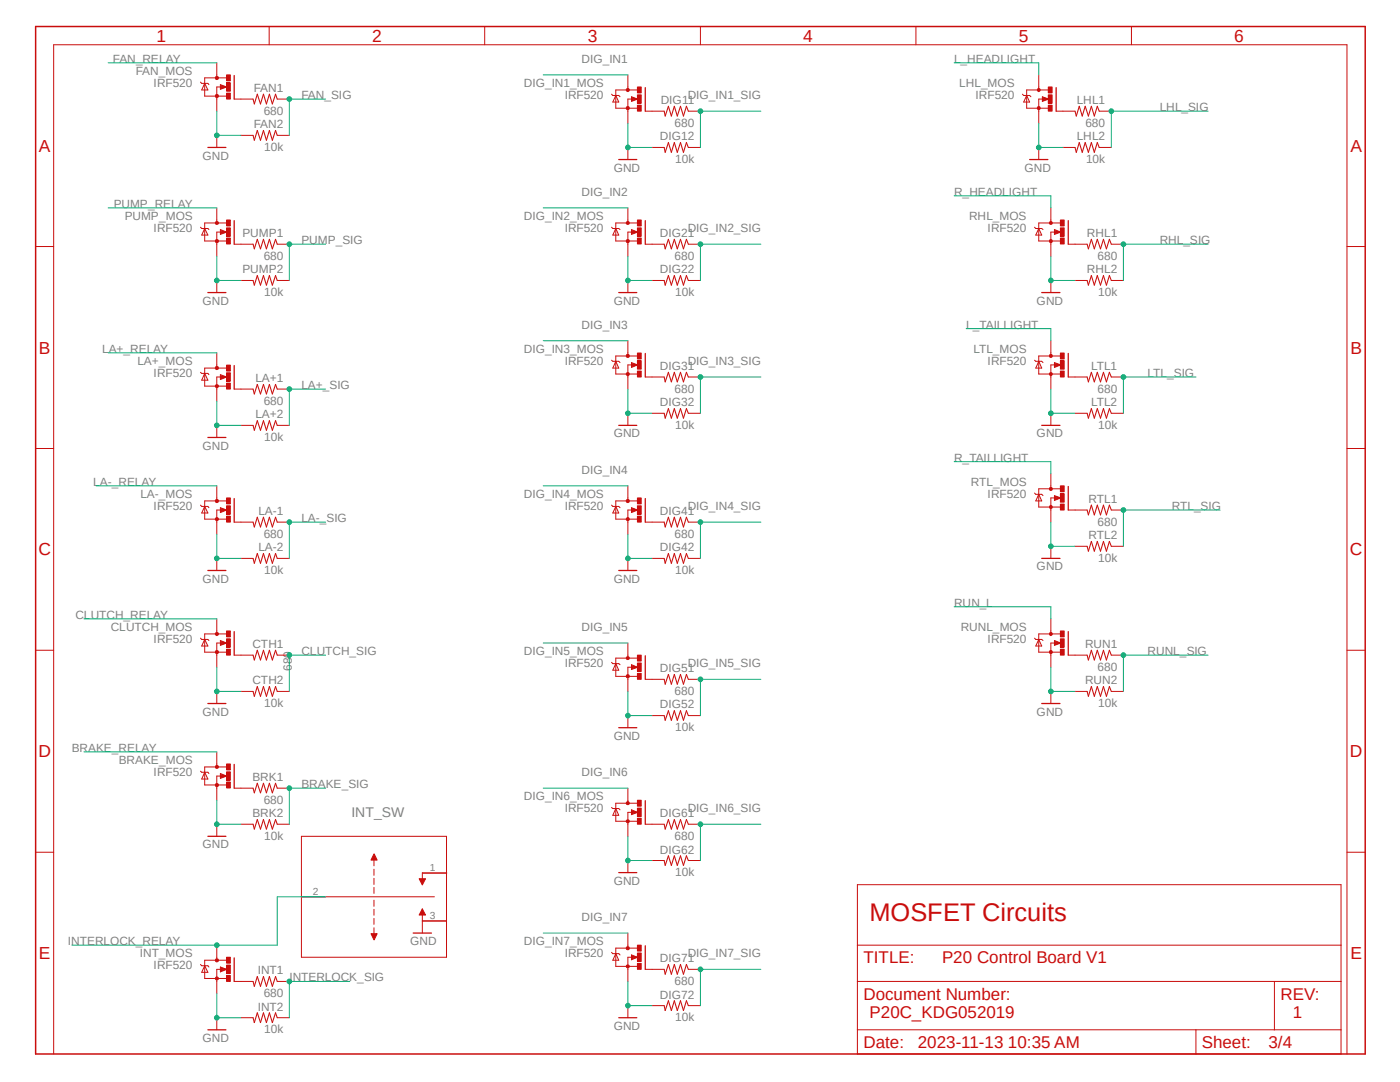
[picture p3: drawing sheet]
<svg xmlns="http://www.w3.org/2000/svg" width="279mm" height="216mm" viewBox="0 0 279 216" stroke-linecap="round" stroke-linejoin="round" font-family="sans-serif">
<path d="M6.6 5l266.2 205.9M272.8 5l-266.2 205.9" fill="none" stroke="#fff" stroke-width=".2"/>
<path d="M46.7 15.1v4.7" fill="none" stroke="#c90d0c" stroke-width=".25"/>
<path d="M40 16.4l.3 .2h1.2l.2 .3M40.9 16.6l.6 1.3h-1.2zM43.3 14.9v.6M44 16.9l1.2 .5-1.2 .4zM44.1 17.4h-.8v2.4M45.2 15.5h-4.3v3.7h4.3M46.7 19.8h1.4" fill="none" stroke="#c90d0c" stroke-width=".2"/>
<path d="M44.1 17.1l.9 .3-.9 .2v-.2h.3" fill="none" stroke="#c90d0c" stroke-width=".3"/>
<path d="M43.1 18.9h.4v.5h-.4z" fill-rule="evenodd" fill="#c90d0c"/>
<path d="M43.1 18.9h.4v.5h-.4z" fill="none" stroke="#c90d0c" stroke-width=".2"/>
<path d="M43.1 15.3h.4v.5h-.4z" fill-rule="evenodd" fill="#c90d0c"/>
<path d="M43.1 15.3h.4v.5h-.4z" fill="none" stroke="#c90d0c" stroke-width=".2"/>
<path d="M45.2 18.6h.8v1.2h-.8z" fill-rule="evenodd" fill="#c90d0c"/>
<path d="M45.2 18.6h.8v1.2h-.8z" fill="none" stroke="#c90d0c" stroke-width=".2"/>
<path d="M45.2 14.9h.8v1.2h-.8z" fill-rule="evenodd" fill="#c90d0c"/>
<path d="M45.2 14.9h.8v1.2h-.8z" fill="none" stroke="#c90d0c" stroke-width=".2"/>
<path d="M45.2 16.5h.8v1.7h-.8z" fill-rule="evenodd" fill="#c90d0c"/>
<g fill="none" stroke="#c90d0c" stroke-width=".2">
<path d="M43.3 12.5v2.4M43.3 19.8v2.4M45.2 16.5h.8v1.7h-.8zM48.1 19.8h2.4M55.3 19.8h2.4M43.3 27v2.4M48.1 27h2.4M55.3 27h2.4M40 45.3l.3 .3h1.2l.2 .2M40.9 45.6l.6 1.3h-1.2zM43.3 43.9v.6M44 45.8l1.2 .5-1.2 .5z"/>
<path d="M44.1 46.3h-.8v2.4M45.2 44.5h-4.3v3.6h4.3M46.7 48.7h1.4"/>
</g>
<path d="M50.5 19.8l.3 .9 .6-1.9 .6 1.9 .6-1.9 .6 1.9 .6-1.9 .6 1.9 .6-1.9 .3 1M50.5 27l.3 1 .6-2 .6 2 .6-2 .6 2 .6-2 .6 2 .6-2 .3 1" fill="none" stroke="#c90d0c" stroke-width=".21"/>
<path d="M41.5 29.4h3.6M46.7 44v4.7" fill="none" stroke="#c90d0c" stroke-width=".25"/>
<path d="M44.1 46.1l.9 .2-.9 .2v-.2h.3" fill="none" stroke="#c90d0c" stroke-width=".3"/>
<path d="M43.1 47.9h.4v.4h-.4z" fill-rule="evenodd" fill="#c90d0c"/>
<path d="M43.1 47.9h.4v.4h-.4z" fill="none" stroke="#c90d0c" stroke-width=".2"/>
<path d="M43.1 44.3h.4v.4h-.4z" fill-rule="evenodd" fill="#c90d0c"/>
<path d="M43.1 44.3h.4v.4h-.4z" fill="none" stroke="#c90d0c" stroke-width=".2"/>
<path d="M45.2 47.5h.8v1.2h-.8z" fill-rule="evenodd" fill="#c90d0c"/>
<path d="M45.2 47.5h.8v1.2h-.8z" fill="none" stroke="#c90d0c" stroke-width=".2"/>
<path d="M45.2 43.9h.8v1.2h-.8z" fill-rule="evenodd" fill="#c90d0c"/>
<path d="M45.2 43.9h.8v1.2h-.8z" fill="none" stroke="#c90d0c" stroke-width=".2"/>
<path d="M45.2 45.5h.8v1.7h-.8z" fill-rule="evenodd" fill="#c90d0c"/>
<g fill="none" stroke="#c90d0c" stroke-width=".2">
<path d="M43.3 41.5v2.4M43.3 48.7v2.4M43.3 56v2.4M45.2 45.5h.8v1.7h-.8zM48.1 48.7h2.4M48.1 56h2.4M55.3 48.7h2.4M55.3 56h2.4M40 74.3l.3 .2h1.2l.2 .3M40.9 74.5l.6 1.4h-1.2zM43.3 72.8v.6M44 74.8l1.2 .4-1.2 .5z"/>
<path d="M44.1 75.2h-.8v2.4M45.2 73.4h-4.3v3.6h4.3M46.7 77.6h1.4"/>
</g>
<path d="M50.5 48.7l.3 1 .6-1.9 .6 1.9 .6-1.9 .6 1.9 .6-1.9 .6 1.9 .6-1.9 .3 .9M50.5 56l.3 .9 .6-1.9 .6 1.9 .6-1.9 .6 1.9 .6-1.9 .6 1.9 .6-1.9 .3 1" fill="none" stroke="#c90d0c" stroke-width=".21"/>
<path d="M41.5 58.4h3.6M46.7 72.9v4.7" fill="none" stroke="#c90d0c" stroke-width=".25"/>
<path d="M44.1 75l.9 .2-.9 .3v-.3h.3" fill="none" stroke="#c90d0c" stroke-width=".3"/>
<path d="M43.1 76.8h.4v.5l-.2 .1-.2-.1z" fill-rule="evenodd" fill="#c90d0c"/>
<path d="M43.1 76.8h.4v.5l-.2 .1-.2-.1z" fill="none" stroke="#c90d0c" stroke-width=".2"/>
<path d="M43.1 73.2h.4v.5h-.4z" fill-rule="evenodd" fill="#c90d0c"/>
<path d="M43.1 73.2h.4v.5h-.4z" fill="none" stroke="#c90d0c" stroke-width=".2"/>
<path d="M45.2 76.5h.8v1.1h-.8z" fill-rule="evenodd" fill="#c90d0c"/>
<path d="M45.2 76.5h.8v1.1h-.8z" fill="none" stroke="#c90d0c" stroke-width=".2"/>
<path d="M45.2 72.9h.8v1.1h-.8z" fill-rule="evenodd" fill="#c90d0c"/>
<path d="M45.2 72.9h.8v1.1h-.8z" fill="none" stroke="#c90d0c" stroke-width=".2"/>
<path d="M45.2 74.4h.8v1.7h-.8z" fill-rule="evenodd" fill="#c90d0c"/>
<g fill="none" stroke="#c90d0c" stroke-width=".2">
<path d="M43.3 70.4v2.4M43.3 77.6v2.5M45.2 74.4h.8v1.7h-.8zM48.1 77.6h2.4M55.3 77.6h2.4M43.3 84.9v2.4M43.3 99.4v.5M45.2 99.9h-4.3v3.7h4.3M48.1 84.9h2.4M55.3 84.9h2.4M40 100.8l.3 .2h1.2l.2 .3M40.9 101l.6 1.4h-1.2z"/>
<path d="M44 101.3l1.2 .5-1.2 .5zM44.1 101.8h-.8v2.4M46.7 104.2h1.4"/>
</g>
<path d="M50.5 77.6l.3 1 .6-1.9 .6 1.9 .6-1.9 .6 1.9 .6-1.9 .6 1.9 .6-1.9 .3 .9M50.5 84.9l.3 1 .6-2 .6 2 .6-2 .6 2 .6-2 .6 2 .6-2 .3 1" fill="none" stroke="#c90d0c" stroke-width=".21"/>
<path d="M41.5 87.3h3.6M46.7 99.5v4.7" fill="none" stroke="#c90d0c" stroke-width=".25"/>
<path d="M44.1 101.5l.9 .3-.9 .2v-.2h.3" fill="none" stroke="#c90d0c" stroke-width=".3"/>
<path d="M43.1 103.4l.2-.1 .2 .1v.4h-.4z" fill-rule="evenodd" fill="#c90d0c"/>
<path d="M43.1 103.4l.2-.1 .2 .1v.4h-.4z" fill="none" stroke="#c90d0c" stroke-width=".2"/>
<path d="M43.1 99.7h.4v.5h-.4z" fill-rule="evenodd" fill="#c90d0c"/>
<path d="M43.1 99.7h.4v.5h-.4z" fill="none" stroke="#c90d0c" stroke-width=".2"/>
<path d="M45.2 103h.8v1.2h-.8z" fill-rule="evenodd" fill="#c90d0c"/>
<path d="M45.2 103h.8v1.2h-.8z" fill="none" stroke="#c90d0c" stroke-width=".2"/>
<path d="M45.2 99.4h.8v1.1h-.8z" fill-rule="evenodd" fill="#c90d0c"/>
<path d="M45.2 99.4h.8v1.1h-.8z" fill="none" stroke="#c90d0c" stroke-width=".2"/>
<path d="M45.2 100.9h.8v1.7h-.8z" fill-rule="evenodd" fill="#c90d0c"/>
<g fill="none" stroke="#c90d0c" stroke-width=".2">
<path d="M43.3 96.9v2.5M43.3 104.2v2.4M43.3 111.4v2.4M45.2 100.9h.8v1.7h-.8zM48.1 104.2h2.4M48.1 111.4h2.4M55.3 104.2h2.4M55.3 111.4h2.4M40 192.4l.3 .3h1.2l.2 .3M40.9 192.7l.6 1.3h-1.2zM43.3 191v.6M44 193l1.2 .4-1.2 .5z"/>
<path d="M44.1 193.4h-.8v2.4M45.2 191.6h-4.3v3.6h4.3M46.7 195.8h1.4"/>
</g>
<path d="M50.5 104.2l.3 1 .6-2 .6 2 .6-2 .6 2 .6-2 .6 2 .6-2 .3 1M50.5 111.4l.3 1 .6-2 .6 2 .6-2 .6 2 .6-2 .6 2 .6-2 .3 1" fill="none" stroke="#c90d0c" stroke-width=".21"/>
<path d="M41.5 113.8h3.6M46.7 191.1v4.7" fill="none" stroke="#c90d0c" stroke-width=".25"/>
<path d="M44.1 193.2l.9 .2-.9 .3v-.3h.3" fill="none" stroke="#c90d0c" stroke-width=".3"/>
<path d="M43.1 195l.2-.1 .2 .1v.5h-.4z" fill-rule="evenodd" fill="#c90d0c"/>
<path d="M43.1 195l.2-.1 .2 .1v.5h-.4z" fill="none" stroke="#c90d0c" stroke-width=".2"/>
<path d="M43.1 191.4h.4v.5h-.4z" fill-rule="evenodd" fill="#c90d0c"/>
<path d="M43.1 191.4h.4v.5h-.4z" fill="none" stroke="#c90d0c" stroke-width=".2"/>
<path d="M45.2 194.6h.8v1.2h-.8z" fill-rule="evenodd" fill="#c90d0c"/>
<path d="M45.2 194.6h.8v1.2h-.8z" fill="none" stroke="#c90d0c" stroke-width=".2"/>
<path d="M45.2 191h.8v1.2h-.8z" fill-rule="evenodd" fill="#c90d0c"/>
<path d="M45.2 191h.8v1.2h-.8z" fill="none" stroke="#c90d0c" stroke-width=".2"/>
<path d="M45.2 192.6h.8v1.7h-.8z" fill-rule="evenodd" fill="#c90d0c"/>
<g fill="none" stroke="#c90d0c" stroke-width=".2">
<path d="M40 127.3l.3 .3h1.2l.2 .2M40.9 127.6l.6 1.3h-1.2zM43.3 125.9v.6M44 127.8l1.2 .5-1.2 .5zM44.1 128.3h-.8v2.4M45.2 126.5h-4.3v3.6h4.3M46.7 130.7h1.4M43.3 188.6v2.4M43.3 195.8v2.4M45.2 192.6h.8v1.7h-.8zM48.1 195.8h2.4M55.3 195.8h2.4"/>
<path d="M43.3 203.1v2.4M48.1 203.1h2.4M55.3 203.1h2.4"/>
</g>
<path d="M50.5 195.8l.3 1 .6-1.9 .6 1.9 .6-1.9 .6 1.9 .6-1.9 .6 1.9 .6-1.9 .3 .9M50.5 203.1l.3 .9 .6-1.9 .6 1.9 .6-1.9 .6 1.9 .6-1.9 .6 1.9 .6-1.9 .3 1" fill="none" stroke="#c90d0c" stroke-width=".21"/>
<path d="M46.7 126v4.7M41.5 205.5h3.6" fill="none" stroke="#c90d0c" stroke-width=".25"/>
<path d="M44.1 128.1l.9 .2-.9 .3v-.3h.3" fill="none" stroke="#c90d0c" stroke-width=".3"/>
<path d="M43.1 129.9h.4v.4h-.4z" fill-rule="evenodd" fill="#c90d0c"/>
<path d="M43.1 129.9h.4v.4h-.4z" fill="none" stroke="#c90d0c" stroke-width=".2"/>
<path d="M43.1 126.3h.4v.4l-.2 .1-.2-.1z" fill-rule="evenodd" fill="#c90d0c"/>
<path d="M43.1 126.3h.4v.4l-.2 .1-.2-.1z" fill="none" stroke="#c90d0c" stroke-width=".2"/>
<path d="M45.2 129.5h.8v1.2h-.8z" fill-rule="evenodd" fill="#c90d0c"/>
<path d="M45.2 129.5h.8v1.2h-.8z" fill="none" stroke="#c90d0c" stroke-width=".2"/>
<path d="M45.2 125.9h.8v1.2h-.8z" fill-rule="evenodd" fill="#c90d0c"/>
<path d="M45.2 125.9h.8v1.2h-.8z" fill="none" stroke="#c90d0c" stroke-width=".2"/>
<path d="M45.2 127.5h.8v1.7h-.8z" fill-rule="evenodd" fill="#c90d0c"/>
<g fill="none" stroke="#c90d0c" stroke-width=".2">
<path d="M43.3 123.5v2.4M43.3 130.7v2.4M43.3 138v2.4M45.2 127.5h.8v1.7h-.8zM48.1 130.7h2.4M48.1 138h2.4M55.3 130.7h2.4M55.3 138h2.4M40 153.9l.3 .2h1.2l.2 .2M40.9 154.1l.6 1.3h-1.2zM43.3 152.4v.6M44 154.3l1.2 .6-1.2 .4z"/>
<path d="M44.1 154.9h-.8v2.4M45.2 153h-4.3v3.6h4.3M46.7 157.3h1.4"/>
</g>
<path d="M50.5 130.7l.3 1 .6-1.9 .6 1.9 .6-1.9 .6 1.9 .6-1.9 .6 1.9 .6-1.9 .3 .9M50.5 138l.3 .9 .6-1.9 .6 1.9 .6-1.9 .6 1.9 .6-1.9 .6 1.9 .6-1.9 .3 1" fill="none" stroke="#c90d0c" stroke-width=".21"/>
<path d="M41.5 140.4h3.6M46.7 152.5v4.8" fill="none" stroke="#c90d0c" stroke-width=".25"/>
<path d="M44.1 154.6l.9 .3-.9 .2v-.2h.3" fill="none" stroke="#c90d0c" stroke-width=".3"/>
<path d="M43.1 156.4h.4v.5h-.4z" fill-rule="evenodd" fill="#c90d0c"/>
<path d="M43.1 156.4h.4v.5h-.4z" fill="none" stroke="#c90d0c" stroke-width=".2"/>
<path d="M43.1 152.8l.2-.1 .2 .1v.4h-.4z" fill-rule="evenodd" fill="#c90d0c"/>
<path d="M43.1 152.8l.2-.1 .2 .1v.4h-.4z" fill="none" stroke="#c90d0c" stroke-width=".2"/>
<path d="M45.2 156h.8v1.2h-.8z" fill-rule="evenodd" fill="#c90d0c"/>
<path d="M45.2 156h.8v1.2h-.8z" fill="none" stroke="#c90d0c" stroke-width=".2"/>
<path d="M45.2 152.4h.8v1.2h-.8z" fill-rule="evenodd" fill="#c90d0c"/>
<path d="M45.2 152.4h.8v1.2h-.8z" fill="none" stroke="#c90d0c" stroke-width=".2"/>
<path d="M45.2 154h.8v1.7h-.8z" fill-rule="evenodd" fill="#c90d0c"/>
<g fill="none" stroke="#c90d0c" stroke-width=".2">
<path d="M53.7 5.3v3.6M96.7 5.3v3.6M139.8 5.3v3.6M182.8 5.3v3.6M225.8 5.3v3.6M7.1 49.2h3.6M268.8 49.2h3.7M7.1 89.5h3.6M125.3 99.4v.5M127.2 99.9h-4.3v3.7h4.3M268.8 89.5h3.7M122 100.8l.3 .2h1.2l.2 .3"/>
<path d="M122.9 101l.6 1.4h-1.2zM126 101.3l1.2 .5-1.2 .5zM126.2 101.8h-.9v2.4M128.8 104.2h1.3M7.1 129.8h3.6M268.8 129.8h3.7M43.3 150v2.4M43.3 157.3v2.4M45.2 154h.8v1.7h-.8zM48.1 157.3h2.4M55.3 157.3h2.4M7.1 170.1h3.6"/>
<path d="M43.3 164.5v2.4M48.1 164.5h2.4M55.3 164.5h2.4M171.1 176.5h96.5v33.8h-96.5zM268.8 170.1h3.7M84.3 183.8v2.4M171.1 195.8h96.5M171.1 188.6h96.5M254.3 195.8v9.7M10.7 210.3v-201.4h258.1v201.4M171.1 205.5h96.5M238.7 205.5v4.8"/>
</g>
<path d="M50.5 157.3l.3 .9 .6-1.9 .6 1.9 .6-1.9 .6 1.9 .6-1.9 .6 1.9 .6-1.9 .3 1M50.5 164.5l.3 .9 .6-1.9 .6 1.9 .6-1.9 .6 1.9 .6-1.9 .6 1.9 .6-1.9 .3 1" fill="none" stroke="#c90d0c" stroke-width=".21"/>
<path d="M128.8 99.5v4.7M41.5 166.9h3.6M82.5 186.2h3.6" fill="none" stroke="#c90d0c" stroke-width=".25"/>
<path d="M7.1 5.3h265.4v205h-265.4zM126.2 101.5l.8 .3-.8 .2v-.2h.2" fill="none" stroke="#c90d0c" stroke-width=".3"/>
<path d="M125.1 103.4l.2-.1 .2 .1v.4h-.4z" fill-rule="evenodd" fill="#c90d0c"/>
<path d="M125.1 103.4l.2-.1 .2 .1v.4h-.4z" fill="none" stroke="#c90d0c" stroke-width=".2"/>
<path d="M125.1 99.7h.4v.5h-.4z" fill-rule="evenodd" fill="#c90d0c"/>
<path d="M125.1 99.7h.4v.5h-.4z" fill="none" stroke="#c90d0c" stroke-width=".2"/>
<path d="M127.2 103h.8v1.2h-.8z" fill-rule="evenodd" fill="#c90d0c"/>
<path d="M127.2 103h.8v1.2h-.8z" fill="none" stroke="#c90d0c" stroke-width=".2"/>
<path d="M127.2 99.4h.8v1.1h-.8z" fill-rule="evenodd" fill="#c90d0c"/>
<path d="M127.2 99.4h.8v1.1h-.8z" fill="none" stroke="#c90d0c" stroke-width=".2"/>
<path d="M127.2 100.9h.8v1.7h-.8z" fill-rule="evenodd" fill="#c90d0c"/>
<g fill="none" stroke="#c90d0c" stroke-width=".2">
<path d="M125.3 96.9v2.5M125.3 104.2v2.4M125.3 111.4v2.4M127.2 100.9h.8v1.7h-.8zM130.1 104.2h2.4M130.1 111.4h2.4M137.4 104.2h2.4M137.4 111.4h2.4M122 132.2l.3 .2h1.2l.2 .2M122.9 132.4l.6 1.3h-1.2zM125.3 130.7v.6M126 132.6l1.2 .5-1.2 .5z"/>
<path d="M126.2 133.1h-.9v2.5M127.2 131.3h-4.3v3.7h4.3M128.8 135.6h1.3"/>
</g>
<path d="M132.5 104.2l.3 1 .6-2 .6 2 .6-2 .6 2 .6-2 .6 2 .6-2 .4 1M132.5 111.4l.3 1 .6-2 .6 2 .6-2 .6 2 .6-2 .6 2 .6-2 .4 1" fill="none" stroke="#c90d0c" stroke-width=".21"/>
<path d="M123.5 113.8h3.6M128.8 130.9v4.7" fill="none" stroke="#c90d0c" stroke-width=".25"/>
<path d="M126.2 132.9l.8 .2-.8 .2v-.2h.2" fill="none" stroke="#c90d0c" stroke-width=".3"/>
<path d="M125.1 134.7h.4v.5h-.4z" fill-rule="evenodd" fill="#c90d0c"/>
<path d="M125.1 134.7h.4v.5h-.4z" fill="none" stroke="#c90d0c" stroke-width=".2"/>
<path d="M125.1 131.1h.4v.4h-.4z" fill-rule="evenodd" fill="#c90d0c"/>
<path d="M125.1 131.1h.4v.4h-.4z" fill="none" stroke="#c90d0c" stroke-width=".2"/>
<path d="M127.2 134.4h.8v1.2h-.8z" fill-rule="evenodd" fill="#c90d0c"/>
<path d="M127.2 134.4h.8v1.2h-.8z" fill="none" stroke="#c90d0c" stroke-width=".2"/>
<path d="M127.2 130.7h.8v1.2h-.8z" fill-rule="evenodd" fill="#c90d0c"/>
<path d="M127.2 130.7h.8v1.2h-.8z" fill="none" stroke="#c90d0c" stroke-width=".2"/>
<path d="M127.2 132.3h.8v1.7h-.8z" fill-rule="evenodd" fill="#c90d0c"/>
<g fill="none" stroke="#c90d0c" stroke-width=".2">
<path d="M122 18.8l.3 .2h1.2l.2 .3M122.9 19l.6 1.4h-1.2zM125.3 17.4v.5M126 19.3l1.2 .5-1.2 .4zM126.2 19.8h-.9v2.4M127.2 17.9h-4.3v3.7h4.3M128.8 22.2h1.3M125.3 128.3v2.4M125.3 135.6v2.4M127.2 132.3h.8v1.7h-.8zM130.1 135.6h2.4M137.4 135.6h2.4"/>
<path d="M125.3 142.8v2.4M130.1 142.8h2.4M137.4 142.8h2.4"/>
</g>
<path d="M132.5 135.6l.3 .9 .6-1.9 .6 1.9 .6-1.9 .6 1.9 .6-1.9 .6 1.9 .6-1.9 .4 1M132.5 142.8l.3 .9 .6-1.9 .6 1.9 .6-1.9 .6 1.9 .6-1.9 .6 1.9 .6-1.9 .4 1" fill="none" stroke="#c90d0c" stroke-width=".21"/>
<path d="M128.8 17.5v4.7M123.5 145.2h3.6" fill="none" stroke="#c90d0c" stroke-width=".25"/>
<path d="M126.2 19.5l.8 .3-.8 .2v-.2h.2" fill="none" stroke="#c90d0c" stroke-width=".3"/>
<path d="M125.1 21.3h.4v.5h-.4z" fill-rule="evenodd" fill="#c90d0c"/>
<path d="M125.1 21.3h.4v.5h-.4z" fill="none" stroke="#c90d0c" stroke-width=".2"/>
<path d="M125.1 17.7h.4v.5l-.2 .1-.2-.1z" fill-rule="evenodd" fill="#c90d0c"/>
<path d="M125.1 17.7h.4v.5l-.2 .1-.2-.1z" fill="none" stroke="#c90d0c" stroke-width=".2"/>
<path d="M127.2 21h.8v1.2h-.8z" fill-rule="evenodd" fill="#c90d0c"/>
<path d="M127.2 21h.8v1.2h-.8z" fill="none" stroke="#c90d0c" stroke-width=".2"/>
<path d="M127.2 17.4h.8v1.1h-.8z" fill-rule="evenodd" fill="#c90d0c"/>
<path d="M127.2 17.4h.8v1.1h-.8z" fill="none" stroke="#c90d0c" stroke-width=".2"/>
<path d="M127.2 18.9h.8v1.7h-.8z" fill-rule="evenodd" fill="#c90d0c"/>
<g fill="none" stroke="#c90d0c" stroke-width=".2">
<path d="M125.3 14.9v2.5M127.2 18.9h.8v1.7h-.8zM125.3 22.2v2.4M125.3 29.4v2.4M130.1 22.2h2.4M130.1 29.4h2.4M137.4 22.2h2.4M137.4 29.4h2.4M122 45.3l.3 .3h1.2l.2 .2M122.9 45.6l.6 1.3h-1.2zM125.3 43.9v.6M126 45.8l1.2 .5-1.2 .5z"/>
<path d="M126.2 46.3h-.9v2.4M127.2 44.5h-4.3v3.6h4.3M128.8 48.7h1.3"/>
</g>
<path d="M132.5 22.2l.3 1 .6-2 .6 2 .6-2 .6 2 .6-2 .6 2 .6-2 .4 1M132.5 29.4l.3 1 .6-2 .6 2 .6-2 .6 2 .6-2 .6 2 .6-2 .4 1" fill="none" stroke="#c90d0c" stroke-width=".21"/>
<path d="M123.5 31.8h3.6M128.8 44v4.7" fill="none" stroke="#c90d0c" stroke-width=".25"/>
<path d="M126.2 46.1l.8 .2-.8 .2v-.2h.2" fill="none" stroke="#c90d0c" stroke-width=".3"/>
<path d="M125.1 47.9h.4v.4h-.4z" fill-rule="evenodd" fill="#c90d0c"/>
<path d="M125.1 47.9h.4v.4h-.4z" fill="none" stroke="#c90d0c" stroke-width=".2"/>
<path d="M125.1 44.3h.4v.4h-.4z" fill-rule="evenodd" fill="#c90d0c"/>
<path d="M125.1 44.3h.4v.4h-.4z" fill="none" stroke="#c90d0c" stroke-width=".2"/>
<path d="M127.2 47.5h.8v1.2h-.8z" fill-rule="evenodd" fill="#c90d0c"/>
<path d="M127.2 47.5h.8v1.2h-.8z" fill="none" stroke="#c90d0c" stroke-width=".2"/>
<path d="M127.2 43.9h.8v1.2h-.8z" fill-rule="evenodd" fill="#c90d0c"/>
<path d="M127.2 43.9h.8v1.2h-.8z" fill="none" stroke="#c90d0c" stroke-width=".2"/>
<path d="M127.2 45.5h.8v1.7h-.8z" fill-rule="evenodd" fill="#c90d0c"/>
<g fill="none" stroke="#c90d0c" stroke-width=".2">
<path d="M125.3 41.5v2.4M125.3 48.7v2.4M125.3 56v2.4M127.2 45.5h.8v1.7h-.8zM130.1 48.7h2.4M130.1 56h2.4M137.4 48.7h2.4M137.4 56h2.4M122 71.9l.3 .2h1.2l.2 .2M122.9 72.1l.6 1.3h-1.2zM125.3 70.4v.6M126 72.3l1.2 .5-1.2 .5z"/>
<path d="M126.2 72.8h-.9v2.4M127.2 71h-4.3v3.6h4.3M128.8 75.2h1.3"/>
</g>
<path d="M132.5 48.7l.3 1 .6-1.9 .6 1.9 .6-1.9 .6 1.9 .6-1.9 .6 1.9 .6-1.9 .4 .9M132.5 56l.3 .9 .6-1.9 .6 1.9 .6-1.9 .6 1.9 .6-1.9 .6 1.9 .6-1.9 .4 1" fill="none" stroke="#c90d0c" stroke-width=".21"/>
<path d="M123.5 58.4h3.6M128.8 70.5v4.7" fill="none" stroke="#c90d0c" stroke-width=".25"/>
<path d="M126.2 72.6l.8 .2-.8 .3v-.3h.2" fill="none" stroke="#c90d0c" stroke-width=".3"/>
<path d="M125.1 74.4h.4v.4l-.2 .2-.2-.2z" fill-rule="evenodd" fill="#c90d0c"/>
<path d="M125.1 74.4h.4v.4l-.2 .2-.2-.2z" fill="none" stroke="#c90d0c" stroke-width=".2"/>
<path d="M125.1 70.8h.4v.4h-.4z" fill-rule="evenodd" fill="#c90d0c"/>
<path d="M125.1 70.8h.4v.4h-.4z" fill="none" stroke="#c90d0c" stroke-width=".2"/>
<path d="M127.2 74h.8v1.2h-.8z" fill-rule="evenodd" fill="#c90d0c"/>
<path d="M127.2 74h.8v1.2h-.8z" fill="none" stroke="#c90d0c" stroke-width=".2"/>
<path d="M127.2 70.4h.8v1.2h-.8z" fill-rule="evenodd" fill="#c90d0c"/>
<path d="M127.2 70.4h.8v1.2h-.8z" fill="none" stroke="#c90d0c" stroke-width=".2"/>
<path d="M127.2 72h.8v1.7h-.8z" fill-rule="evenodd" fill="#c90d0c"/>
<g fill="none" stroke="#c90d0c" stroke-width=".2">
<path d="M125.3 68v2.4M125.3 75.2v2.4M127.2 72h.8v1.7h-.8zM130.1 75.2h2.4M137.4 75.2h2.4M125.3 82.5v2.4M130.1 82.5h2.4M137.4 82.5h2.4M125.3 159.7v.6M122 161.1l.3 .2h1.2l.2 .3M122.9 161.3l.6 1.4h-1.2zM126 161.6l1.2 .5-1.2 .5z"/>
<path d="M126.2 162.1h-.9v2.4M127.2 160.3h-4.3v3.6h4.3M128.8 164.5h1.3"/>
</g>
<path d="M132.5 75.2l.3 1 .6-1.9 .6 1.9 .6-1.9 .6 1.9 .6-1.9 .6 1.9 .6-1.9 .4 .9M132.5 82.5l.3 .9 .6-1.9 .6 1.9 .6-1.9 .6 1.9 .6-1.9 .6 1.9 .6-1.9 .4 1" fill="none" stroke="#c90d0c" stroke-width=".21"/>
<path d="M123.5 84.9h3.6M128.8 159.8v4.7" fill="none" stroke="#c90d0c" stroke-width=".25"/>
<path d="M126.2 161.8l.8 .3-.8 .2v-.2h.2" fill="none" stroke="#c90d0c" stroke-width=".3"/>
<path d="M125.1 163.7h.4v.4l-.2 .1-.2-.1z" fill-rule="evenodd" fill="#c90d0c"/>
<path d="M125.1 163.7h.4v.4l-.2 .1-.2-.1z" fill="none" stroke="#c90d0c" stroke-width=".2"/>
<path d="M125.1 160.1l.2-.2 .2 .2v.4h-.4z" fill-rule="evenodd" fill="#c90d0c"/>
<path d="M125.1 160.1l.2-.2 .2 .2v.4h-.4z" fill="none" stroke="#c90d0c" stroke-width=".2"/>
<path d="M127.2 163.3h.8v1.2h-.8z" fill-rule="evenodd" fill="#c90d0c"/>
<path d="M127.2 163.3h.8v1.2h-.8z" fill="none" stroke="#c90d0c" stroke-width=".2"/>
<path d="M127.2 159.7h.8v1.2h-.8z" fill-rule="evenodd" fill="#c90d0c"/>
<path d="M127.2 159.7h.8v1.2h-.8z" fill="none" stroke="#c90d0c" stroke-width=".2"/>
<path d="M127.2 161.2h.8v1.7h-.8z" fill-rule="evenodd" fill="#c90d0c"/>
<g fill="none" stroke="#c90d0c" stroke-width=".2">
<path d="M125.3 157.3v2.4M125.3 164.5v2.4M125.3 171.7v2.4M127.2 161.2h.8v1.7h-.8zM130.1 164.5h2.4M130.1 171.7h2.4M137.4 164.5h2.4M137.4 171.7h2.4M122 190l.3 .3h1.2l.2 .2M122.9 190.3l.6 1.3h-1.2zM125.3 188.6v.6M126 190.5l1.2 .5-1.2 .5z"/>
<path d="M126.2 191h-.9v2.4M127.2 189.2h-4.3v3.6h4.3M128.8 193.4h1.3"/>
</g>
<path d="M132.5 164.5l.3 .9 .6-1.9 .6 1.9 .6-1.9 .6 1.9 .6-1.9 .6 1.9 .6-1.9 .4 1M132.5 171.7l.3 1 .6-1.9 .6 1.9 .6-1.9 .6 1.9 .6-1.9 .6 1.9 .6-1.9 .4 .9" fill="none" stroke="#c90d0c" stroke-width=".21"/>
<path d="M123.5 174.1h3.6M128.8 188.7v4.7" fill="none" stroke="#c90d0c" stroke-width=".25"/>
<path d="M126.2 190.8l.8 .2-.8 .3v-.3h.2" fill="none" stroke="#c90d0c" stroke-width=".3"/>
<path d="M125.1 192.6h.4v.4h-.4z" fill-rule="evenodd" fill="#c90d0c"/>
<path d="M125.1 192.6h.4v.4h-.4z" fill="none" stroke="#c90d0c" stroke-width=".2"/>
<path d="M125.1 189h.4v.4h-.4z" fill-rule="evenodd" fill="#c90d0c"/>
<path d="M125.1 189h.4v.4h-.4z" fill="none" stroke="#c90d0c" stroke-width=".2"/>
<path d="M127.2 192.2h.8v1.2h-.8z" fill-rule="evenodd" fill="#c90d0c"/>
<path d="M127.2 192.2h.8v1.2h-.8z" fill="none" stroke="#c90d0c" stroke-width=".2"/>
<path d="M127.2 188.6h.8v1.2h-.8z" fill-rule="evenodd" fill="#c90d0c"/>
<path d="M127.2 188.6h.8v1.2h-.8z" fill="none" stroke="#c90d0c" stroke-width=".2"/>
<path d="M127.2 190.2h.8v1.7h-.8z" fill-rule="evenodd" fill="#c90d0c"/>
<g fill="none" stroke="#c90d0c" stroke-width=".2">
<path d="M60.2 178.9h26.5M60.2 166.9h28.9v24.1h-28.9zM74.6 170.8v2M74.6 173.4v1.3M74.6 175.3v1.2M74.6 177.1v1.2M74.6 179.6v1.2M84.3 174.1v2.4M84.3 174.2h4.9M74.6 181.4v1.2M74.6 183.3v1.1M74.6 185.1v2"/>
<path d="M84.3 181.4v2.4h4.8M125.3 186.2v2.4M125.3 193.4v2.4M127.2 190.2h.8v1.7h-.8zM130.1 193.4h2.4M137.4 193.4h2.4M125.3 200.7v2.4M130.1 200.7h2.4M137.4 200.7h2.4"/>
</g>
<path d="M132.5 193.4l.3 1 .6-2 .6 2 .6-2 .6 2 .6-2 .6 2 .6-2 .4 1M132.5 200.7l.3 .9 .6-1.9 .6 1.9 .6-1.9 .6 1.9 .6-1.9 .6 1.9 .6-1.9 .4 1" fill="none" stroke="#c90d0c" stroke-width=".21"/>
<path d="M123.5 203.1h3.6" fill="none" stroke="#c90d0c" stroke-width=".25"/>
<path d="M74 186.3h1.3l-.6 1.2z" fill-rule="evenodd" fill="#c90d0c"/>
<path d="M74 186.3h1.3l-.6 1.2z" fill="none" stroke="#c90d0c" stroke-width=".2"/>
<path d="M84.3 181.4l.6 1.2h-1.2z" fill-rule="evenodd" fill="#c90d0c"/>
<path d="M84.3 181.4l.6 1.2h-1.2z" fill="none" stroke="#c90d0c" stroke-width=".2"/>
<path d="M74.6 170.4l.7 1.2h-1.3z" fill-rule="evenodd" fill="#c90d0c"/>
<path d="M74.6 170.4l.7 1.2h-1.3z" fill="none" stroke="#c90d0c" stroke-width=".2"/>
<path d="M83.7 175.3h1.2l-.6 1.3z" fill-rule="evenodd" fill="#c90d0c"/>
<path d="M204 18.8l.3 .2h1.2l.2 .3M204.9 19l.6 1.4h-1.2zM207.3 17.4v.5M208 19.3l1.3 .5-1.3 .4zM208.2 19.8h-.9v2.4M209.2 17.9h-4.3v3.7h4.4M210.8 22.2h1.3M83.7 175.3h1.2l-.6 1.3z" fill="none" stroke="#c90d0c" stroke-width=".2"/>
<path d="M210.8 17.5v4.7" fill="none" stroke="#c90d0c" stroke-width=".25"/>
<path d="M208.2 19.5l.8 .3-.8 .2v-.2h.2" fill="none" stroke="#c90d0c" stroke-width=".3"/>
<path d="M207.1 21.3h.4v.5h-.4z" fill-rule="evenodd" fill="#c90d0c"/>
<path d="M207.1 21.3h.4v.5h-.4z" fill="none" stroke="#c90d0c" stroke-width=".2"/>
<path d="M207.1 17.7h.4v.5l-.2 .1-.2-.1z" fill-rule="evenodd" fill="#c90d0c"/>
<path d="M207.1 17.7h.4v.5l-.2 .1-.2-.1z" fill="none" stroke="#c90d0c" stroke-width=".2"/>
<path d="M209.2 21h.8v1.2h-.8z" fill-rule="evenodd" fill="#c90d0c"/>
<path d="M209.2 21h.8v1.2h-.8z" fill="none" stroke="#c90d0c" stroke-width=".2"/>
<path d="M209.2 17.4h.8v1.1h-.8z" fill-rule="evenodd" fill="#c90d0c"/>
<path d="M209.2 17.4h.8v1.1h-.8z" fill="none" stroke="#c90d0c" stroke-width=".2"/>
<path d="M209.2 18.9h.8v1.7h-.8z" fill-rule="evenodd" fill="#c90d0c"/>
<g fill="none" stroke="#c90d0c" stroke-width=".2">
<path d="M207.3 14.9v2.5M209.2 18.9h.8v1.7h-.8zM207.3 22.2v2.4M207.3 29.4v2.4M212.1 22.2h2.4M212.1 29.4h2.4M219.4 22.2h2.4M219.4 29.4h2.4M206.5 45.3l.2 .3h1.2l.3 .2M207.3 45.6l.6 1.3h-1.2zM209.7 43.9v.6M210.4 45.8l1.3 .5-1.3 .5z"/>
<path d="M210.6 46.3h-.9v2.4M211.6 44.5h-4.3v3.6h4.4M213.2 48.7h1.3"/>
</g>
<path d="M214.5 22.2l.3 1 .6-2 .6 2 .6-2 .6 2 .6-2 .6 2 .6-2 .4 1M214.5 29.4l.3 1 .6-2 .6 2 .6-2 .6 2 .6-2 .6 2 .6-2 .4 1" fill="none" stroke="#c90d0c" stroke-width=".21"/>
<path d="M205.5 31.8h3.6M213.2 44v4.7" fill="none" stroke="#c90d0c" stroke-width=".25"/>
<path d="M210.6 46.1l.8 .2-.8 .2v-.2h.2" fill="none" stroke="#c90d0c" stroke-width=".3"/>
<path d="M209.5 47.9h.4v.4h-.4z" fill-rule="evenodd" fill="#c90d0c"/>
<path d="M209.5 47.9h.4v.4h-.4z" fill="none" stroke="#c90d0c" stroke-width=".2"/>
<circle cx="209.7" cy="44.5" r=".3" fill="#c90d0c"/>
<circle cx="209.7" cy="44.5" r=".3" fill="none" stroke="#c90d0c" stroke-width=".2"/>
<path d="M211.6 47.5h.8v1.2h-.8z" fill-rule="evenodd" fill="#c90d0c"/>
<path d="M211.6 47.5h.8v1.2h-.8z" fill="none" stroke="#c90d0c" stroke-width=".2"/>
<path d="M211.6 43.9h.8v1.2h-.8z" fill-rule="evenodd" fill="#c90d0c"/>
<path d="M211.6 43.9h.8v1.2h-.8z" fill="none" stroke="#c90d0c" stroke-width=".2"/>
<path d="M211.6 45.5h.8v1.7h-.8z" fill-rule="evenodd" fill="#c90d0c"/>
<g fill="none" stroke="#c90d0c" stroke-width=".2">
<path d="M209.7 41.5v2.4M209.7 48.7v2.4M209.7 56v2.4M211.6 45.5h.8v1.7h-.8zM214.5 48.7h2.5M214.5 56h2.5M221.8 48.7h2.4M221.8 56h2.4M206.5 71.9l.2 .2h1.2l.3 .2M207.3 72.1l.6 1.3h-1.2zM209.7 70.4v.6M210.4 72.3l1.3 .5-1.3 .5z"/>
<path d="M210.6 72.8h-.9v2.4M211.6 71h-4.3v3.6h4.4M213.2 75.2h1.3"/>
</g>
<path d="M217 48.7l.2 1 .6-1.9 .6 1.9 .6-1.9 .6 1.9 .6-1.9 .6 1.9 .6-1.9 .4 .9M217 56l.2 .9 .6-1.9 .6 1.9 .6-1.9 .6 1.9 .6-1.9 .6 1.9 .6-1.9 .4 1" fill="none" stroke="#c90d0c" stroke-width=".21"/>
<path d="M207.9 58.4h3.6M213.2 70.5v4.7" fill="none" stroke="#c90d0c" stroke-width=".25"/>
<path d="M210.6 72.6l.8 .2-.8 .3v-.3h.2" fill="none" stroke="#c90d0c" stroke-width=".3"/>
<path d="M209.5 74.4h.4v.4l-.2 .2-.2-.2z" fill-rule="evenodd" fill="#c90d0c"/>
<path d="M209.5 74.4h.4v.4l-.2 .2-.2-.2z" fill="none" stroke="#c90d0c" stroke-width=".2"/>
<path d="M209.5 70.8h.4v.4h-.4z" fill-rule="evenodd" fill="#c90d0c"/>
<path d="M209.5 70.8h.4v.4h-.4z" fill="none" stroke="#c90d0c" stroke-width=".2"/>
<path d="M211.6 74h.8v1.2h-.8z" fill-rule="evenodd" fill="#c90d0c"/>
<path d="M211.6 74h.8v1.2h-.8z" fill="none" stroke="#c90d0c" stroke-width=".2"/>
<path d="M211.6 70.4h.8v1.2h-.8z" fill-rule="evenodd" fill="#c90d0c"/>
<path d="M211.6 70.4h.8v1.2h-.8z" fill="none" stroke="#c90d0c" stroke-width=".2"/>
<path d="M211.6 72h.8v1.7h-.8z" fill-rule="evenodd" fill="#c90d0c"/>
<g fill="none" stroke="#c90d0c" stroke-width=".2">
<path d="M209.7 68v2.4M209.7 75.2v2.4M211.6 72h.8v1.7h-.8zM214.5 75.2h2.5M221.8 75.2h2.4M206.5 98.4l.2 .2h1.2l.3 .3M207.3 98.6l.6 1.3h-1.2zM209.7 82.5v2.4M209.7 96.9v.6M210.4 98.9l1.3 .5-1.3 .5zM210.6 99.4h-.9v2.4M211.6 97.5h-4.3v3.7h4.4"/>
<path d="M214.5 82.5h2.5M221.8 82.5h2.4M213.2 101.8h1.3"/>
</g>
<path d="M217 75.2l.2 1 .6-1.9 .6 1.9 .6-1.9 .6 1.9 .6-1.9 .6 1.9 .6-1.9 .4 .9M217 82.5l.2 .9 .6-1.9 .6 1.9 .6-1.9 .6 1.9 .6-1.9 .6 1.9 .6-1.9 .4 1" fill="none" stroke="#c90d0c" stroke-width=".21"/>
<path d="M207.9 84.9h3.6M213.2 97.1v4.7" fill="none" stroke="#c90d0c" stroke-width=".25"/>
<path d="M210.6 99.1l.8 .3-.8 .2v-.2h.2" fill="none" stroke="#c90d0c" stroke-width=".3"/>
<circle cx="209.7" cy="101.1" r=".31" fill="#c90d0c"/>
<circle cx="209.7" cy="101.1" r=".31" fill="none" stroke="#c90d0c" stroke-width=".2"/>
<path d="M209.5 97.3h.4v.5h-.4z" fill-rule="evenodd" fill="#c90d0c"/>
<path d="M209.5 97.3h.4v.5h-.4z" fill="none" stroke="#c90d0c" stroke-width=".2"/>
<path d="M211.6 100.6h.8v1.2h-.8z" fill-rule="evenodd" fill="#c90d0c"/>
<path d="M211.6 100.6h.8v1.2h-.8z" fill="none" stroke="#c90d0c" stroke-width=".2"/>
<path d="M211.6 96.9h.8v1.2h-.8z" fill-rule="evenodd" fill="#c90d0c"/>
<path d="M211.6 96.9h.8v1.2h-.8z" fill="none" stroke="#c90d0c" stroke-width=".2"/>
<path d="M211.6 98.5h.8v1.7h-.8z" fill-rule="evenodd" fill="#c90d0c"/>
<g fill="none" stroke="#c90d0c" stroke-width=".2">
<path d="M209.7 94.5v2.4M211.6 98.5h.8v1.7h-.8zM209.7 101.8v2.4M209.7 109v2.4M214.5 101.8h2.5M214.5 109h2.5M221.8 101.8h2.4M221.8 109h2.4M206.5 127.3l.2 .3h1.2l.3 .2M207.3 127.6l.6 1.3h-1.2zM209.7 125.9v.6M210.4 127.8l1.3 .5-1.3 .5z"/>
<path d="M210.6 128.3h-.9v2.4M211.6 126.5h-4.3v3.6h4.4M213.2 130.7h1.3"/>
</g>
<path d="M217 101.8l.2 .9 .6-1.9 .6 1.9 .6-1.9 .6 1.9 .6-1.9 .6 1.9 .6-1.9 .4 1M217 109l.2 1 .6-2 .6 2 .6-2 .6 2 .6-2 .6 2 .6-2 .4 1" fill="none" stroke="#c90d0c" stroke-width=".21"/>
<path d="M207.9 111.4h3.6M213.2 126v4.7" fill="none" stroke="#c90d0c" stroke-width=".25"/>
<path d="M210.6 128.1l.8 .2-.8 .3v-.3h.2" fill="none" stroke="#c90d0c" stroke-width=".3"/>
<path d="M209.5 129.9h.4v.4h-.4z" fill-rule="evenodd" fill="#c90d0c"/>
<path d="M209.5 129.9h.4v.4h-.4z" fill="none" stroke="#c90d0c" stroke-width=".2"/>
<path d="M209.5 126.3h.4v.4l-.2 .1-.2-.1z" fill-rule="evenodd" fill="#c90d0c"/>
<path d="M209.5 126.3h.4v.4l-.2 .1-.2-.1z" fill="none" stroke="#c90d0c" stroke-width=".2"/>
<path d="M211.6 129.5h.8v1.2h-.8z" fill-rule="evenodd" fill="#c90d0c"/>
<path d="M211.6 129.5h.8v1.2h-.8z" fill="none" stroke="#c90d0c" stroke-width=".2"/>
<path d="M211.6 125.9h.8v1.2h-.8z" fill-rule="evenodd" fill="#c90d0c"/>
<path d="M211.6 125.9h.8v1.2h-.8z" fill="none" stroke="#c90d0c" stroke-width=".2"/>
<path d="M211.6 127.5h.8v1.7h-.8z" fill-rule="evenodd" fill="#c90d0c"/>
<path d="M209.7 123.5v2.4M209.7 130.7v2.4M209.7 138v2.4M211.6 127.5h.8v1.7h-.8zM214.5 130.7h2.5M214.5 138h2.5M221.8 130.7h2.4M221.8 138h2.4" fill="none" stroke="#c90d0c" stroke-width=".2"/>
<path d="M217 130.7l.2 1 .6-1.9 .6 1.9 .6-1.9 .6 1.9 .6-1.9 .6 1.9 .6-1.9 .4 .9M217 138l.2 .9 .6-1.9 .6 1.9 .6-1.9 .6 1.9 .6-1.9 .6 1.9 .6-1.9 .4 1" fill="none" stroke="#c90d0c" stroke-width=".21"/>
<path d="M207.9 140.4h3.6" fill="none" stroke="#c90d0c" stroke-width=".25"/>
<path d="M21.6 12.5h21.7M65 19.8h-7.3v7.2M21.6 41.5h21.7M21.6 70.4h21.7" fill="none" stroke="#0dab76" stroke-width=".2"/>
<circle cx="57.7" cy="19.8" r=".46" fill="#0dab76"/>
<g fill="none" stroke="#0dab76" stroke-width=".2">
<path d="M65 48.7h-7.3v7.3"/>
<circle cx="57.7" cy="19.8" r=".46"/>
</g>
<circle cx="57.7" cy="48.7" r=".46" fill="#0dab76"/>
<g fill="none" stroke="#0dab76" stroke-width=".2">
<path d="M65 77.6h-7.3v7.3"/>
<circle cx="57.7" cy="48.7" r=".46"/>
</g>
<circle cx="57.7" cy="77.6" r=".46" fill="#0dab76"/>
<g fill="none" stroke="#0dab76" stroke-width=".2">
<path d="M43.3 22.2v4.8h4.8"/>
<circle cx="57.7" cy="77.6" r=".46"/>
</g>
<circle cx="43.3" cy="27" r=".46" fill="#0dab76"/>
<g fill="none" stroke="#0dab76" stroke-width=".2">
<path d="M43.3 51.1v4.9h4.8"/>
<circle cx="43.3" cy="27" r=".46"/>
</g>
<circle cx="43.3" cy="56" r=".46" fill="#0dab76"/>
<g fill="none" stroke="#0dab76" stroke-width=".2">
<path d="M43.3 80.1v4.8h4.8"/>
<circle cx="43.3" cy="56" r=".46"/>
</g>
<circle cx="43.3" cy="84.9" r=".46" fill="#0dab76"/>
<g fill="none" stroke="#0dab76" stroke-width=".2">
<path d="M43.3 106.6v4.8h4.8"/>
<circle cx="43.3" cy="84.9" r=".46"/>
</g>
<circle cx="43.3" cy="111.4" r=".46" fill="#0dab76"/>
<g fill="none" stroke="#0dab76" stroke-width=".2">
<path d="M43.3 198.2v4.9h4.8"/>
<circle cx="43.3" cy="111.4" r=".46"/>
</g>
<circle cx="43.3" cy="203.1" r=".46" fill="#0dab76"/>
<g fill="none" stroke="#0dab76" stroke-width=".2">
<path d="M43.3 133.1v4.9h4.8"/>
<circle cx="43.3" cy="203.1" r=".46"/>
</g>
<circle cx="43.3" cy="138" r=".46" fill="#0dab76"/>
<g fill="none" stroke="#0dab76" stroke-width=".2">
<path d="M43.3 159.7v4.8h4.8"/>
<circle cx="43.3" cy="138" r=".46"/>
</g>
<circle cx="43.3" cy="164.5" r=".46" fill="#0dab76"/>
<g fill="none" stroke="#0dab76" stroke-width=".2">
<path d="M125.3 106.6v4.8h4.8"/>
<circle cx="43.3" cy="164.5" r=".46"/>
</g>
<circle cx="125.3" cy="111.4" r=".46" fill="#0dab76"/>
<g fill="none" stroke="#0dab76" stroke-width=".2">
<path d="M125.3 138v4.8h4.8"/>
<circle cx="125.3" cy="111.4" r=".46"/>
</g>
<circle cx="125.3" cy="142.8" r=".46" fill="#0dab76"/>
<g fill="none" stroke="#0dab76" stroke-width=".2">
<path d="M125.3 24.6v4.8h4.8"/>
<circle cx="125.3" cy="142.8" r=".46"/>
</g>
<circle cx="125.3" cy="29.4" r=".46" fill="#0dab76"/>
<g fill="none" stroke="#0dab76" stroke-width=".2">
<path d="M125.3 51.1v4.9h4.8"/>
<circle cx="125.3" cy="29.4" r=".46"/>
</g>
<circle cx="125.3" cy="56" r=".46" fill="#0dab76"/>
<g fill="none" stroke="#0dab76" stroke-width=".2">
<path d="M125.3 77.6v4.9h4.8"/>
<circle cx="125.3" cy="56" r=".46"/>
</g>
<circle cx="125.3" cy="82.5" r=".46" fill="#0dab76"/>
<g fill="none" stroke="#0dab76" stroke-width=".2">
<path d="M125.3 166.9v4.8h4.8"/>
<circle cx="125.3" cy="82.5" r=".46"/>
</g>
<circle cx="125.3" cy="171.7" r=".46" fill="#0dab76"/>
<g fill="none" stroke="#0dab76" stroke-width=".2">
<path d="M125.3 195.8v4.9h4.8"/>
<circle cx="125.3" cy="171.7" r=".46"/>
</g>
<circle cx="125.3" cy="200.7" r=".46" fill="#0dab76"/>
<g fill="none" stroke="#0dab76" stroke-width=".2">
<path d="M207.3 24.6v4.8h4.8"/>
<circle cx="125.3" cy="200.7" r=".46"/>
</g>
<circle cx="207.3" cy="29.4" r=".46" fill="#0dab76"/>
<g fill="none" stroke="#0dab76" stroke-width=".2">
<path d="M209.7 51.1v4.9h4.8"/>
<circle cx="207.3" cy="29.4" r=".46"/>
</g>
<circle cx="209.7" cy="56" r=".46" fill="#0dab76"/>
<g fill="none" stroke="#0dab76" stroke-width=".2">
<path d="M209.7 77.6v4.9h4.8"/>
<circle cx="209.7" cy="56" r=".46"/>
</g>
<circle cx="209.7" cy="82.5" r=".46" fill="#0dab76"/>
<g fill="none" stroke="#0dab76" stroke-width=".2">
<path d="M209.7 104.2v4.8h4.8"/>
<circle cx="209.7" cy="82.5" r=".46"/>
</g>
<circle cx="209.7" cy="109" r=".46" fill="#0dab76"/>
<g fill="none" stroke="#0dab76" stroke-width=".2">
<path d="M209.7 133.1v4.9h4.8"/>
<circle cx="209.7" cy="109" r=".46"/>
</g>
<circle cx="209.7" cy="138" r=".46" fill="#0dab76"/>
<g fill="none" stroke="#0dab76" stroke-width=".2">
<path d="M57.7 104.2v7.2"/>
<circle cx="209.7" cy="138" r=".46"/>
</g>
<circle cx="57.7" cy="104.2" r=".46" fill="#0dab76"/>
<g fill="none" stroke="#0dab76" stroke-width=".2">
<path d="M19.2 96.9h24.1M57.7 104.2h7.3M57.7 195.8v7.3"/>
<circle cx="57.7" cy="104.2" r=".46"/>
</g>
<circle cx="57.7" cy="195.8" r=".46" fill="#0dab76"/>
<g fill="none" stroke="#0dab76" stroke-width=".2">
<path d="M65 178.9h-9.7v9.7h-40.9M57.7 195.8h12.1"/>
<circle cx="57.7" cy="195.8" r=".46"/>
</g>
<circle cx="43.3" cy="188.6" r=".46" fill="#0dab76"/>
<g fill="none" stroke="#0dab76" stroke-width=".2">
<path d="M57.7 130.7v7.3"/>
<circle cx="43.3" cy="188.6" r=".46"/>
</g>
<circle cx="57.7" cy="130.7" r=".46" fill="#0dab76"/>
<g fill="none" stroke="#0dab76" stroke-width=".2">
<path d="M16.8 123.5h26.5M57.7 130.7h7.3M16.8 150h26.5M65 157.3h-7.3v7.2"/>
<circle cx="57.7" cy="130.7" r=".46"/>
</g>
<circle cx="57.7" cy="157.3" r=".46" fill="#0dab76"/>
<g fill="none" stroke="#0dab76" stroke-width=".2">
<path d="M139.8 75.2v7.3"/>
<circle cx="57.7" cy="157.3" r=".46"/>
</g>
<circle cx="139.8" cy="75.2" r=".46" fill="#0dab76"/>
<g fill="none" stroke="#0dab76" stroke-width=".2">
<path d="M108.4 14.9h16.9M139.8 22.2v7.2M108.4 41.5h16.9M108.4 68h16.9M139.8 75.2h12M108.4 96.9h16.9M108.4 128.3h16.9M108.4 157.3h16.9M108.4 186.2h16.9"/>
<circle cx="139.8" cy="75.2" r=".46"/>
</g>
<circle cx="139.8" cy="22.2" r=".46" fill="#0dab76"/>
<g fill="none" stroke="#0dab76" stroke-width=".2">
<path d="M139.8 22.2h12M139.8 48.7v7.3"/>
<circle cx="139.8" cy="22.2" r=".46"/>
</g>
<circle cx="139.8" cy="48.7" r=".46" fill="#0dab76"/>
<g fill="none" stroke="#0dab76" stroke-width=".2">
<path d="M139.8 48.7h12M139.8 193.4v7.3"/>
<circle cx="139.8" cy="48.7" r=".46"/>
</g>
<circle cx="139.8" cy="193.4" r=".46" fill="#0dab76"/>
<g fill="none" stroke="#0dab76" stroke-width=".2">
<path d="M139.8 164.5v7.2M139.8 193.4h12"/>
<circle cx="139.8" cy="193.4" r=".46"/>
</g>
<circle cx="139.8" cy="164.5" r=".46" fill="#0dab76"/>
<g fill="none" stroke="#0dab76" stroke-width=".2">
<path d="M139.8 135.6v7.2M139.8 164.5h12"/>
<circle cx="139.8" cy="164.5" r=".46"/>
</g>
<circle cx="139.8" cy="135.6" r=".46" fill="#0dab76"/>
<g fill="none" stroke="#0dab76" stroke-width=".2">
<path d="M139.8 104.2v7.2M139.8 135.6h12"/>
<circle cx="139.8" cy="135.6" r=".46"/>
</g>
<circle cx="139.8" cy="104.2" r=".46" fill="#0dab76"/>
<g fill="none" stroke="#0dab76" stroke-width=".2">
<path d="M190.4 12.5h16.9v2.4M241.1 22.2h-19.3v7.2M139.8 104.2h12M190.4 121.1h19.3v2.4"/>
<circle cx="139.8" cy="104.2" r=".46"/>
</g>
<circle cx="221.8" cy="22.2" r=".46" fill="#0dab76"/>
<g fill="none" stroke="#0dab76" stroke-width=".2">
<path d="M241.1 48.7h-16.9v7.3"/>
<circle cx="221.8" cy="22.2" r=".46"/>
</g>
<circle cx="224.2" cy="48.7" r=".46" fill="#0dab76"/>
<g fill="none" stroke="#0dab76" stroke-width=".2">
<path d="M190.4 39.1h19.3v2.4M192.8 65.6h16.9v2.4M238.7 75.2h-14.5v7.3"/>
<circle cx="224.2" cy="48.7" r=".46"/>
</g>
<circle cx="224.2" cy="75.2" r=".46" fill="#0dab76"/>
<g fill="none" stroke="#0dab76" stroke-width=".2">
<path d="M190.4 92.1h19.3v2.4M243.5 101.8h-19.3v7.2"/>
<circle cx="224.2" cy="75.2" r=".46"/>
</g>
<circle cx="224.2" cy="101.8" r=".46" fill="#0dab76"/>
<g fill="none" stroke="#0dab76" stroke-width=".2">
<path d="M241.1 130.7h-16.9v7.3"/>
<circle cx="224.2" cy="101.8" r=".46"/>
</g>
<circle cx="224.2" cy="130.7" r=".46" fill="#0dab76"/>
<circle cx="224.2" cy="130.7" r=".46" fill="none" stroke="#0dab76" stroke-width=".2"/>
<text font-size="5.1" fill="#c90d0c" x="173.5" y="183.8">MOSFET Circuits</text>
<g font-size="3.5" fill="#c90d0c">
<text x="31.2" y="8.3">1</text>
<text x="74.3" y="8.3">2</text>
<text x="117.3" y="8.3">3</text>
<text x="160.3" y="8.3">4</text>
<text x="203.3" y="8.3">5</text>
<text x="246.3" y="8.3">6</text>
<text x="7.7" y="30.3">A</text>
<text x="269.5" y="30.3">A</text>
<text x="7.7" y="70.6">B</text>
<text x="269.5" y="70.6">B</text>
<text x="7.7" y="110.8">C</text>
<text x="269.4" y="110.8">C</text>
<text x="7.7" y="151.1">D</text>
<text x="269.4" y="151.1">D</text>
<text x="7.7" y="191.4">E</text>
<text x="269.5" y="191.4">E</text>
</g>
<g font-size="3.4" fill="#c90d0c">
<text x="172.3" y="192.2">TITLE:</text>
<text x="188" y="192.2">P20 Control Board V1</text>
<text x="172.3" y="199.5">Document Number:</text>
<text x="173.5" y="203.1">P20C_KDG052019</text>
<text x="255.6" y="199.5">REV:</text>
<text x="258" y="203.1">1</text>
<text x="172.3" y="209.1">Date:</text>
<text x="183.2" y="209.1">2023-11-13 10:35 AM</text>
<text x="239.9" y="209.1">Sheet:</text>
<text x="253.1" y="209.1">3/4</text>
</g>
<text font-size="2.8" fill="#808080" x="70.1" y="163.1">INT_SW</text>
<g font-size="2.4" fill="#808080">
<text x="22.5" y="12.5">FAN_RELAY</text>
<text x="27.1" y="14.9">FAN_MOS</text>
<text x="30.6" y="17.4">IRF520</text>
<text x="104.6" y="17.4">DIG_IN1_MOS</text>
<text x="116.1" y="12.5">DIG_IN1</text>
<text x="190.4" y="12.5">L_HEADLIGHT</text>
<text x="191.4" y="17.4">LHL_MOS</text>
<text x="50.6" y="18.3">FAN1</text>
<text x="52.6" y="22.9">680</text>
<text x="60.2" y="19.8">FAN_SIG</text>
<text x="112.7" y="19.8">IRF520</text>
<text x="131.9" y="20.7">DIG11</text>
<text x="137.2" y="19.8">DIG_IN1_SIG</text>
<text x="194.7" y="19.8">IRF520</text>
<text x="214.9" y="20.7">LHL1</text>
<text x="231.4" y="22.2">LHL_SIG</text>
<text x="50.6" y="25.6">FAN2</text>
<text x="131.7" y="28">DIG12</text>
<text x="134.6" y="25.3">680</text>
<text x="214.9" y="28">LHL2</text>
<text x="216.6" y="25.3">680</text>
<text x="40.4" y="31.8">GND</text>
<text x="52.7" y="30.1">10k</text>
<text x="122.5" y="34.2">GND</text>
<text x="134.7" y="32.6">10k</text>
<text x="204.5" y="34.2">GND</text>
<text x="216.7" y="32.6">10k</text>
<text x="22.7" y="41.5">PUMP_RELAY</text>
<text x="116.1" y="39.1">DIG_IN2</text>
<text x="190.4" y="39.1">R_HEADLIGHT</text>
<text x="24.9" y="43.9">PUMP_MOS</text>
<text x="30.6" y="46.3">IRF520</text>
<text x="48.4" y="47.3">PUMP1</text>
<text x="104.6" y="43.9">DIG_IN2_MOS</text>
<text x="112.7" y="46.3">IRF520</text>
<text x="131.7" y="47.3">DIG21</text>
<text x="137.2" y="46.3">DIG_IN2_SIG</text>
<text x="193.4" y="43.9">RHL_MOS</text>
<text x="197.1" y="46.3">IRF520</text>
<text x="216.9" y="47.3">RHL1</text>
<text x="52.6" y="51.9">680</text>
<text x="60.2" y="48.7">PUMP_SIG</text>
<text x="134.6" y="51.9">680</text>
<text x="219" y="51.9">680</text>
<text x="231.4" y="48.7">RHL_SIG</text>
<text x="48.4" y="54.5">PUMP2</text>
<text x="52.7" y="59.1">10k</text>
<text x="131.7" y="54.5">DIG22</text>
<text x="134.7" y="59.1">10k</text>
<text x="216.9" y="54.5">RHL2</text>
<text x="219.2" y="59.1">10k</text>
<text x="40.4" y="60.8">GND</text>
<text x="116.1" y="65.6">DIG_IN3</text>
<text x="122.5" y="60.8">GND</text>
<text x="192.8" y="65.6">L_TAILLIGHT</text>
<text x="206.9" y="60.8">GND</text>
<text x="20.4" y="70.4">LA+_RELAY</text>
<text x="104.6" y="70.4">DIG_IN3_MOS</text>
<text x="194.3" y="70.4">LTL_MOS</text>
<text x="27.4" y="72.8">LA+_MOS</text>
<text x="30.6" y="75.2">IRF520</text>
<text x="51" y="76.2">LA+1</text>
<text x="60.2" y="77.6">LA+_SIG</text>
<text x="112.7" y="72.8">IRF520</text>
<text x="131.7" y="73.8">DIG31</text>
<text x="137.2" y="72.8">DIG_IN3_SIG</text>
<text x="197.1" y="72.8">IRF520</text>
<text x="217.8" y="73.8">LTL1</text>
<text x="229" y="75.2">LTL_SIG</text>
<text x="51" y="83.5">LA+2</text>
<text x="52.6" y="80.8">680</text>
<text x="131.7" y="81.1">DIG32</text>
<text x="134.6" y="78.4">680</text>
<text x="217.8" y="81.1">LTL2</text>
<text x="219" y="78.4">680</text>
<text x="40.4" y="89.7">GND</text>
<text x="52.7" y="88">10k</text>
<text x="122.5" y="87.3">GND</text>
<text x="134.7" y="85.6">10k</text>
<text x="206.9" y="87.3">GND</text>
<text x="219.2" y="85.6">10k</text>
<text x="116.1" y="94.5">DIG_IN4</text>
<text x="190.4" y="92.1">R_TAILLIGHT</text>
<text x="18.6" y="96.9">LA-_RELAY</text>
<text x="28" y="99.4">LA-_MOS</text>
<text x="30.6" y="101.8">IRF520</text>
<text x="104.6" y="99.4">DIG_IN4_MOS</text>
<text x="112.7" y="101.8">IRF520</text>
<text x="137.2" y="101.8">DIG_IN4_SIG</text>
<text x="193.8" y="96.9">RTL_MOS</text>
<text x="197.1" y="99.4">IRF520</text>
<text x="217.2" y="100.4">RTL1</text>
<text x="233.9" y="101.8">RTL_SIG</text>
<text x="51.6" y="102.8">LA-1</text>
<text x="52.6" y="107.3">680</text>
<text x="60.2" y="104.2">LA-_SIG</text>
<text x="131.7" y="102.8">DIG41</text>
<text x="134.6" y="107.3">680</text>
<text x="217.2" y="107.6">RTL2</text>
<text x="219" y="104.9">680</text>
<text x="51.6" y="110">LA-2</text>
<text x="131.7" y="110">DIG42</text>
<text x="206.9" y="113.8">GND</text>
<text x="219.2" y="112.1">10k</text>
<text x="40.4" y="116.2">GND</text>
<text x="52.7" y="114.6">10k</text>
<text x="122.5" y="116.2">GND</text>
<text x="134.7" y="114.6">10k</text>
<text x="15.1" y="123.5">CLUTCH_RELAY</text>
<text x="22.1" y="125.9">CLUTCH_MOS</text>
<text x="116.1" y="125.9">DIG_IN5</text>
<text x="190.4" y="121.1">RUN_L</text>
<text x="191.7" y="125.9">RUNL_MOS</text>
<text x="30.6" y="128.3">IRF520</text>
<text x="50.4" y="129.3">CTH1</text>
<text x="60.2" y="130.7">CLUTCH_SIG</text>
<text x="104.6" y="130.7">DIG_IN5_MOS</text>
<text x="197.1" y="128.3">IRF520</text>
<text x="216.5" y="129.3">RUN1</text>
<text x="229" y="130.7">RUNL_SIG</text>
<text x="50.4" y="136.5">CTH2</text>
<text x="58.3" y="133.9" transform="rotate(-90 58.3 133.9)">680</text>
<text x="112.7" y="133.1">IRF520</text>
<text x="131.7" y="134.1">DIG51</text>
<text x="137.2" y="133.1">DIG_IN5_SIG</text>
<text x="216.5" y="136.5">RUN2</text>
<text x="219" y="133.9">680</text>
<text x="40.4" y="142.8">GND</text>
<text x="52.7" y="141.1">10k</text>
<text x="131.7" y="141.4">DIG52</text>
<text x="134.6" y="138.7">680</text>
<text x="206.9" y="142.8">GND</text>
<text x="219.2" y="141.1">10k</text>
<text x="122.5" y="147.6">GND</text>
<text x="134.7" y="145.9">10k</text>
<text x="14.3" y="150">BRAKE_RELAY</text>
<text x="23.7" y="152.4">BRAKE_MOS</text>
<text x="30.6" y="154.9">IRF520</text>
<text x="50.4" y="155.8">BRK1</text>
<text x="116.1" y="154.9">DIG_IN6</text>
<text x="52.6" y="160.4">680</text>
<text x="60.2" y="157.3">BRAKE_SIG</text>
<text x="104.6" y="159.7">DIG_IN6_MOS</text>
<text x="50.4" y="163.1">BRK2</text>
<text x="52.7" y="167.6">10k</text>
<text x="112.7" y="162.1">IRF520</text>
<text x="131.7" y="163.1">DIG61</text>
<text x="134.6" y="167.6">680</text>
<text x="137.2" y="162.1">DIG_IN6_SIG</text>
<text x="40.4" y="169.3">GND</text>
<text x="131.7" y="170.3">DIG62</text>
<text x="122.5" y="176.5">GND</text>
<text x="134.7" y="174.8">10k</text>
<text x="116.1" y="183.8">DIG_IN7</text>
<text x="13.5" y="188.6">INTERLOCK_RELAY</text>
<text x="27.9" y="191">INT_MOS</text>
<text x="81.9" y="188.6">GND</text>
<text x="104.6" y="188.6">DIG_IN7_MOS</text>
<text x="112.7" y="191">IRF520</text>
<text x="137.2" y="191">DIG_IN7_SIG</text>
<text x="30.6" y="193.4">IRF520</text>
<text x="51.4" y="194.4">INT1</text>
<text x="57.7" y="195.8">INTERLOCK_SIG</text>
<text x="131.7" y="192">DIG71</text>
<text x="134.6" y="196.6">680</text>
<text x="51.4" y="201.6">INT2</text>
<text x="52.6" y="199">680</text>
<text x="131.7" y="199.3">DIG72</text>
<text x="134.7" y="203.8">10k</text>
<text x="40.4" y="207.9">GND</text>
<text x="52.7" y="206.2">10k</text>
<text x="122.5" y="205.5">GND</text>
</g>
<g font-size="2" fill="#808080">
<text x="85.8" y="173.9">1</text>
<text x="62.4" y="178.6">2</text>
<text x="85.8" y="183.4">3</text>
</g>
</svg>
